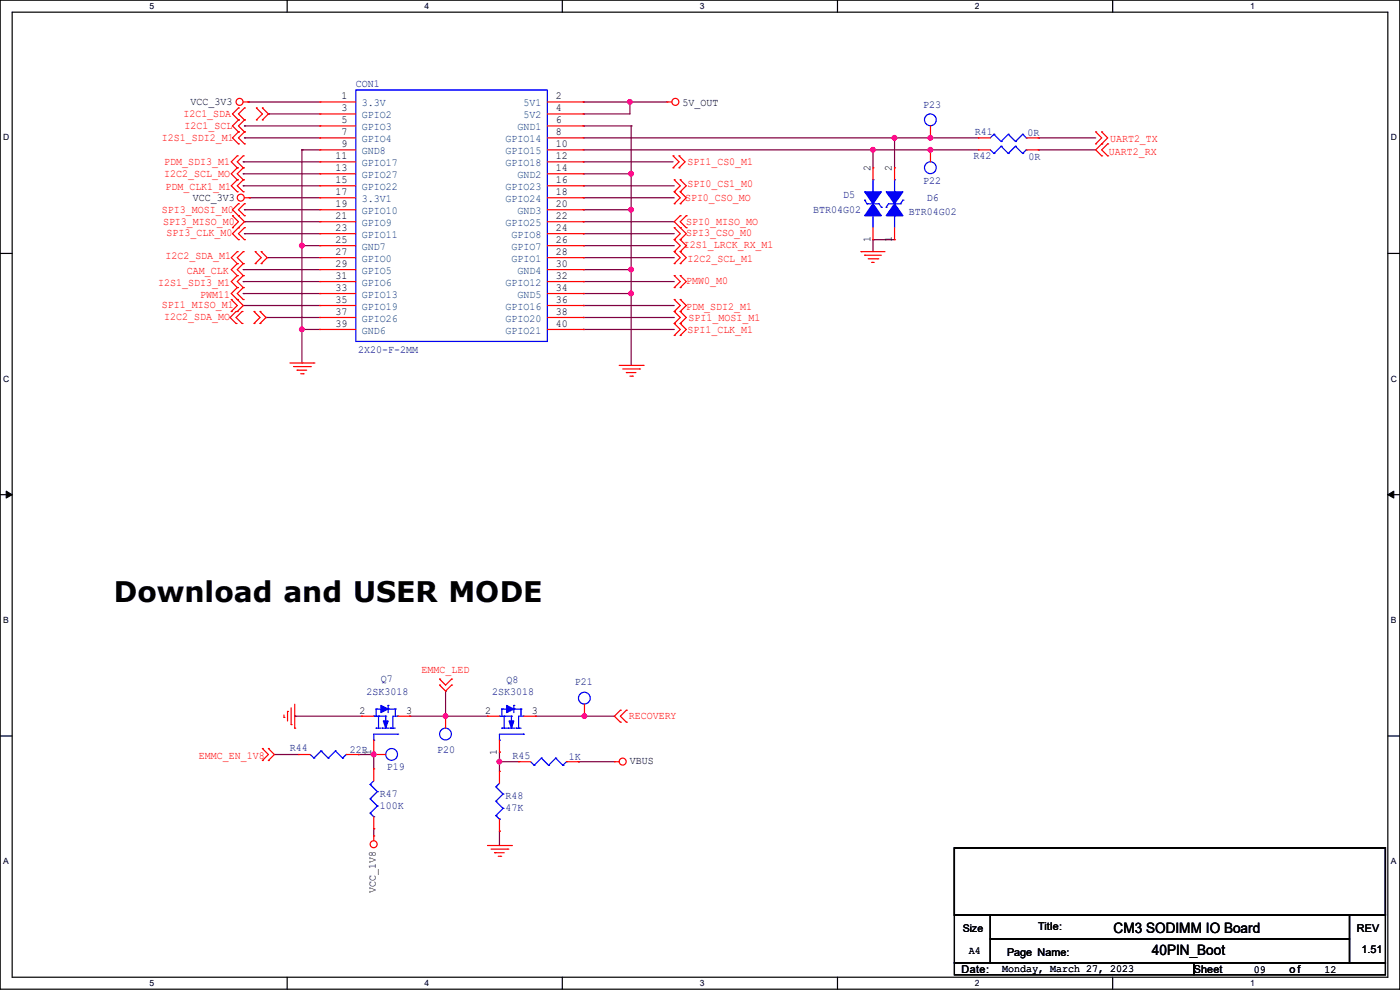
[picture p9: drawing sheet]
<svg xmlns="http://www.w3.org/2000/svg" width="297mm" height="210mm" viewBox="0 0 297 210" stroke-linecap="round" stroke-linejoin="round" font-family="sans-serif">
<path d="M0 0h297v209.8h-297zM2.6 2.6h291.8v204.7h-291.8z" fill="none" stroke="#000" stroke-width=".25"/>
<g fill="#fff">
<path d="M31.7 .3h1v2h-1z"/>
<path d="M31.7 207.6h1v1.9h-1z"/>
</g>
<path d="M60.9 0v2.6M60.9 207.3v2.5" fill="none" stroke="#000" stroke-width=".25"/>
<g fill="#fff">
<path d="M90.1 .3h1v2h-1z"/>
<path d="M90.1 207.6h1v1.9h-1z"/>
</g>
<path d="M119.3 0v2.6M119.3 207.3v2.5" fill="none" stroke="#000" stroke-width=".25"/>
<g fill="#fff">
<path d="M148.5 .3h.9v2h-.9z"/>
<path d="M148.5 207.6h.9v1.9h-.9z"/>
</g>
<path d="M177.7 0v2.6M177.7 207.3v2.5" fill="none" stroke="#000" stroke-width=".25"/>
<g fill="#fff">
<path d="M206.8 .3h1v2h-1z"/>
<path d="M206.8 207.6h1v1.9h-1z"/>
</g>
<path d="M236.1 0v2.6M236.1 207.3v2.5" fill="none" stroke="#000" stroke-width=".25"/>
<g fill="#fff">
<path d="M265.2 .3h1v2h-1z"/>
<path d="M265.2 207.6h1v1.9h-1z"/>
<path d="M.7 28.2h1.2v1.9h-1.2z"/>
<path d="M295.1 28.2h1.2v1.9h-1.2z"/>
<path d="M.7 79.3h1.2v2h-1.2z"/>
<path d="M295.1 79.3h1.2v2h-1.2z"/>
</g>
<path d="M0 53.8h2.6M294.4 53.8h2.6" fill="none" stroke="#000" stroke-width=".25"/>
<g fill="#fff">
<path d="M.7 130.5h1.2v2h-1.2z"/>
<path d="M295.1 130.5h1.1v2h-1.1z"/>
</g>
<path d="M0 104.9h2.6M294.4 104.9h2.6" fill="none" stroke="#000" stroke-width=".25"/>
<path d="M1.3 104.2l1.3 .7-1.3 .8zM294.4 104.9l1.3-.7v1.5z" fill="#000" stroke="#000" stroke-width=".21"/>
<g fill="#fff">
<path d="M.7 181.7h1.2v2h-1.2z"/>
<path d="M295.1 181.7h1.1v2h-1.1z"/>
</g>
<path d="M0 156.1h2.6M294.4 156.1h2.6M202.5 179.9h91.4v14.2h-91.4zM202.5 194.1h7.6v10.2h-7.6zM210.1 194.1h76.2v5.1h-76.2zM210.1 199.2h76.2v5.1h-76.2zM286.3 194.1h7.6v10.2h-7.6zM202.5 204.3h50.8v2.5h-50.8zM253.3 204.3h40.6v2.5h-40.6z" fill="none" stroke="#000" stroke-width=".25"/>
<g fill="none" stroke="#800040" stroke-width=".25">
<path d="M51.6 36.9h.1M51.6 39.4h.1M51.6 34.3h.1M51.6 36.9h16.3M51.6 39.4h16.3M51.6 34.3h16.3M51.9 26.7h.1M51.9 29.3h.1M51.9 26.7h16M51.9 29.3h16M52.6 21.6h.1M52.6 21.6h15.3"/>
<path d="M56.9 24.2h.1M56.9 24.2h11M64.1 31.8h.1M64.1 31.8h3.8M64.1 31.8v45.2M123.7 26.7h.1M123.7 36.9h.1M123.7 21.6h.1M123.7 34.3h.1M123.7 24.2h.1M123.7 39.4h.1M123.7 26.7h10.2"/>
<path d="M123.7 36.9h10.2M123.7 21.6h17.8M123.7 31.8h83.9M123.7 39.4h19.3M123.7 34.3h19.1M123.7 29.3h83.9M133.6 21.6h.1M133.6 21.6v2.6h-9.9M133.9 26.7h.1M133.9 36.9h.1M133.9 26.7v50.8M185.2 31.8h.1"/>
<path d="M185.2 31.8v3.8M189.8 29.3h.1M189.8 29.3v6.3M197.4 31.8h.1M197.4 29.3h.1M220.3 31.8h.1M220.3 29.3h.1M220.3 31.8h12.2M220.3 29.3h12.2M51.6 57.2h.1M51.6 59.7h.1M51.6 57.2h16.3"/>
<path d="M51.6 59.7h16.3M51.9 49.6h.1M51.9 44.5h.1M51.9 47h.1M51.9 44.5h16M51.9 49.6h16M51.9 47h16M52.9 42h.1M52.9 42h15M56.7 54.7h.1M56.7 54.7h11.2M64.1 52.1h.1"/>
<path d="M64.1 52.1h3.8M123.7 57.2h.1M123.7 44.5h.1M123.7 49.6h.1M123.7 59.7h.1M123.7 52.1h.1M123.7 42h.1M123.7 47h.1M123.7 54.7h.1M123.7 57.2h10.2M123.7 44.5h10.2M123.7 52.1h19.3"/>
<path d="M123.7 59.7h19.3M123.7 49.6h19.3M123.7 47h19.3M123.7 42h19.3M123.7 54.7h19.3M133.9 57.2h.1M133.9 44.5h.1M185.2 50.8h.1M185.2 50.8v2.6M185.2 50.8h4.6M51.6 64.8h.1M51.6 62.3h.1"/>
<path d="M51.6 62.3h16.3M51.6 64.8h16.3M56.4 67.4h.1M56.4 67.4h11.5M64.1 69.9h.1M64.1 77h.1M64.1 69.9h3.8M123.7 62.3h.1M123.7 69.9h.1M123.7 67.4h.1M123.7 64.8h.1M123.7 62.3h10.2"/>
<path d="M123.7 69.9h19.3M123.7 64.8h19.3M123.7 67.4h19.3M133.9 62.3h.1M62.5 151.9h.1M62.5 151.9h14.3M79.3 159.6h.1M79.3 159.6v3.5M86.9 151.9h.1M86.9 151.9h16.5M94.5 146.6h.1M94.5 151.9h.1"/>
<path d="M94.5 146.6v5.3M106 159.6h.1M106 159.6v4M113.6 151.9h.1M113.6 151.9h16.7M124 151.9h.1M58.2 160.1h.1M58.2 160.1h5.1M76 160.1h.1M76 160.1h3.3M79.3 175.8h.1M79.3 160.1h.1"/>
<path d="M79.3 175.8v1.5M106 161.6h.1M106 176.3h.1M106 161.6h4M106 176.3v3.1M122.7 161.6h.1M122.7 161.6h7.6"/>
</g>
<g fill="#f0f" stroke="#f0f" stroke-width=".25">
<circle cx="133.9" cy="36.9" r=".49"/>
<circle cx="133.9" cy="62.3" r=".49"/>
<circle cx="133.9" cy="57.2" r=".49"/>
<circle cx="133.9" cy="44.5" r=".49"/>
<circle cx="133.6" cy="21.6" r=".49"/>
<circle cx="64" cy="69.9" r=".49"/>
<circle cx="64" cy="52.1" r=".49"/>
<circle cx="189.8" cy="29.2" r=".49"/>
<circle cx="185.2" cy="31.8" r=".49"/>
<circle cx="124" cy="151.9" r=".49"/>
<circle cx="105.9" cy="161.6" r=".49"/>
<circle cx="79.3" cy="160" r=".49"/>
<circle cx="94.5" cy="151.9" r=".49"/>
<circle cx="197.4" cy="31.8" r=".49"/>
<circle cx="197.4" cy="29.2" r=".49"/>
</g>
<g fill="none" stroke="#f00" stroke-width=".25">
<path d="M50.3 35.6h.1M50.3 33.1h.1M50.3 38.1h.1M50.3 33.1l-1.2 1.2 1.2 1.3M50.3 35.6l-1.2 1.3 1.2 1.2M50.3 38.1l-1.2 1.3 1.2 1.3M50.6 25.4h.1M50.6 28h.1M50.6 30.5h.1M50.6 22.9h.1M50.6 25.4l-1.3 1.3 1.3 1.3M50.6 28l-1.3 1.3 1.3 1.2"/>
<path d="M50.6 22.9l-1.3 1.3 1.3 1.2M51.6 35.6h.1M51.6 33.1h.1M51.6 38.1h.1M51.6 21.6h1M51.6 33.1l-1.3 1.2 1.3 1.3M51.6 35.6l-1.3 1.3 1.3 1.2M51.6 38.1l-1.3 1.3 1.3 1.3M51.9 25.4h.1M51.9 28h.1M51.9 30.5h.1M51.9 22.9h.1"/>
<path d="M51.9 25.4l-1.3 1.3 1.3 1.3M51.9 28l-1.3 1.3 1.3 1.2M51.9 22.9l-1.3 1.3 1.3 1.2M52.6 21.6h.1M54.4 25.4h.1M54.4 22.9h.1M54.4 22.9l1.3 1.3-1.3 1.2M55.7 22.9h.1M55.7 25.4h.1M55.7 22.9l1.2 1.3-1.2 1.2M67.9 21.6h.1M67.9 24.2h.1"/>
<path d="M67.9 26.7h.1M67.9 29.3h.1M67.9 31.8h.1M67.9 34.3h.1M67.9 36.9h.1M67.9 39.4h.1M67.9 21.6h7.6M67.9 31.8h7.6M67.9 24.2h7.6M67.9 26.7h7.6M67.9 29.3h7.6M67.9 34.3h7.6"/>
<path d="M67.9 36.9h7.6M67.9 39.4h7.6M116.1 21.6h7.6M116.1 31.8h7.6M116.1 24.2h7.6M116.1 26.7h7.6M116.1 29.3h7.6M116.1 34.3h7.6M116.1 36.9h7.6M116.1 39.4h7.6M123.7 21.6h.1M123.7 24.2h.1"/>
<path d="M123.7 26.7h.1M123.7 29.3h.1M123.7 31.8h.1M123.7 34.3h.1M123.7 36.9h.1M123.7 39.4h.1M141.5 21.6h.1M141.5 21.6h1M142.8 35.6h.1M142.8 33.1h.1M142.8 33.1l1.3 1.2-1.3 1.3M143 38.1h.1"/>
<path d="M143 38.1l1.3 1.3-1.3 1.3M144.1 35.6h.1M144.1 33.1h.1M144.1 33.1l1.2 1.2-1.2 1.3M144.3 38.1h.1M144.3 38.1l1.3 1.3-1.3 1.3M185.2 35.6h.1M185.2 35.6v2.5M189.8 35.6h.1M189.8 35.6v2.5M197.4 31.8h.1M197.4 29.3h.1"/>
<path d="M197.4 26.7v2.6M197.4 31.8v2.5M207.6 31.8h.1M207.6 29.3h.1M207.6 31.8h2.5M207.6 29.3h2.5M217.7 31.8h2.6M217.7 29.3h2.6M220.3 31.8h.1M220.3 29.3h.1M232.5 30.5h.1M232.5 28h.1"/>
<path d="M232.5 28l1.2 1.3-1.2 1.2M233.7 30.5h.1M233.7 28h.1M233.7 33.1h.1M233.7 28l1.3 1.3-2.5 2.5 1.2 1.3M235 33.1h.1M235 30.5h.1M235 30.5l-1.3 1.3 1.3 1.3M49.3 48.3h.1M49.3 45.8h.1M49.3 45.8l1.3 1.2-1.3 1.3M50.3 58.5h.1"/>
<path d="M50.3 55.9h.1M50.3 53.4h.1M50.3 40.7h.1M50.3 55.9l-1.2 1.3 1.2 1.3M50.3 58.5l-1.2 1.2 1.2 1.3M50.3 53.4l-1.2 1.3 1.2 1.2M50.6 50.8h.1M50.6 48.3h.1M50.6 45.8h.1M50.6 43.2h.1M50.6 43.2l-1.3 1.3 2.6 2.5-2.6 2.6 1.3 1.2M51.6 58.5h.1"/>
<path d="M51.6 55.9h.1M51.6 53.4h.1M51.6 40.7h.1M51.6 55.9l-1.3 1.3 1.3 1.3M51.6 58.5l-1.3 1.2 1.3 1.3M51.6 53.4l-1.3 1.3 1.3 1.2M51.9 50.8h.1M51.9 48.3h.1M51.9 45.8h.1M51.9 43.2h.1M51.9 42h1M51.9 48.3l-1.3 1.3 1.3 1.2"/>
<path d="M51.9 43.2l-1.3 1.3 1.3 1.3M52.9 42h.1M54.1 55.9h.1M54.1 53.4h.1M54.1 53.4l1.3 1.3-1.3 1.2M55.4 53.4h.1M55.4 55.9h.1M55.4 53.4l1.3 1.3-1.3 1.2M67.9 42h.1M67.9 44.5h.1M67.9 47h.1M67.9 49.6h.1"/>
<path d="M67.9 52.1h.1M67.9 54.7h.1M67.9 57.2h.1M67.9 59.7h.1M67.9 42h7.6M67.9 44.5h7.6M67.9 47h7.6M67.9 49.6h7.6M67.9 52.1h7.6M67.9 54.7h7.6M67.9 57.2h7.6M67.9 59.7h7.6"/>
<path d="M116.1 42h7.6M116.1 44.5h7.6M116.1 47h7.6M116.1 49.6h7.6M116.1 52.1h7.6M116.1 54.7h7.6M116.1 57.2h7.6M116.1 59.7h7.6M123.7 42h.1M123.7 44.5h.1M123.7 47h.1M123.7 49.6h.1"/>
<path d="M123.7 52.1h.1M123.7 54.7h.1M123.7 57.2h.1M123.7 59.7h.1M143 40.7h.1M143 43.2h.1M143 50.8h.1M143 48.3h.1M143 53.4h.1M143 58.5h.1M143 55.9h.1M143 40.7l1.3 1.3-1.3 1.2"/>
<path d="M143 48.3l1.3 1.3-1.3 1.2M143 50.8l1.3 1.3-1.3 1.3M143 58.5l1.3 1.2-1.3 1.3M143 53.4l1.3 1.3-1.3 1.2M144.3 40.7h.1M144.3 43.2h.1M144.3 50.8h.1M144.3 48.3h.1M144.3 53.4h.1M144.3 58.5h.1M144.3 55.9h.1M144.3 45.8h.1"/>
<path d="M144.3 40.7l1.3 1.3-1.3 1.2M144.3 45.8l-1.3 1.2 2.6 2.6-1.3 1.2M144.3 50.8l1.3 1.3-1.3 1.3M144.3 58.5l1.3 1.2-1.3 1.3M144.3 53.4l1.3 1.3-1.3 1.2M145.6 48.3h.1M145.6 45.8h.1M145.6 45.8l-1.3 1.2 1.3 1.3M182.7 53.4h.1M182.7 53.4h5M183.4 54.1h.1M183.4 54.1h3.6"/>
<path d="M184.2 54.9h2M185 55.7h.1M185 55.7h.5M185.2 50.8h.1M185.2 48.3v2.5M186.2 54.9h.1M189.8 50.8h.1M189.8 48.3v2.5M49.1 66.1h.1M49.1 63.5h.1M49.1 63.5l1.2 1.3-1.2 1.3M50.1 68.6h.1"/>
<path d="M50.1 66.1h.1M50.1 66.1l-1.3 1.3 1.3 1.2M50.3 61h.1M50.3 63.5h.1M50.3 66.1h.1M50.3 61l-1.2 1.3 2.5 2.5-1.3 1.3M51.4 68.6h.1M51.4 66.1h.1M51.4 66.1l-1.3 1.3 1.3 1.2M51.6 61h.1M51.6 63.5h.1M51.6 61l-1.3 1.3 1.3 1.2"/>
<path d="M53.9 68.6h.1M53.9 66.1h.1M53.9 66.1l1.3 1.3-1.3 1.2M55.2 66.1h.1M55.2 68.6h.1M55.2 66.1l1.2 1.3-1.2 1.2M61.5 77h5.1M62.3 77.8h3.5M63 78.5h.1M63 78.5h2.1M63.8 79.3h.5M64.3 79.3h.1"/>
<path d="M65.8 77.8h.1M66.6 77h.1M67.9 62.3h.1M67.9 64.8h.1M67.9 67.4h.1M67.9 69.9h.1M67.9 62.3h7.6M67.9 64.8h7.6M67.9 67.4h7.6M67.9 69.9h7.6M116.1 62.3h7.6M116.1 64.8h7.6"/>
<path d="M116.1 67.4h7.6M116.1 69.9h7.6M123.7 62.3h.1M123.7 64.8h.1M123.7 67.4h.1M123.7 69.9h.1M131.4 77.5h5M132.1 78.3h3.6M132.9 79h.1M132.9 79h2M133.6 79.8h.6M134.2 79.8h.1"/>
<path d="M135.7 78.3h.1M136.4 77.5h.1M143 61h.1M143 66.1h.1M143 63.5h.1M143 68.6h.1M143 71.2h.1M143 63.5l1.3 1.3-1.3 1.3M143 66.1l1.3 1.3-1.3 1.2M143 68.6l1.3 1.3-1.3 1.3M144.3 61h.1M144.3 66.1h.1"/>
<path d="M144.3 63.5h.1M144.3 68.6h.1M144.3 71.2h.1M144.3 63.5l1.3 1.3-1.3 1.3M144.3 66.1l1.3 1.3-1.3 1.2M144.3 68.6l1.3 1.3-1.3 1.3M55.7 158.8h.1M55.7 158.8l1.2 1.3-1.2 1.2M56.9 158.8h.1M56.9 158.8l1.3 1.3-1.3 1.2M60.2 152.2h.1M60.2 151.7v.5"/>
<path d="M61 150.9h.1M61 150.9v2.1M61.8 153.7h.1M61.8 150.2v3.5M62.5 154.5h.1M62.5 149.4v5.1M76.8 151.9h.1M76.8 151.9h2.5M79.3 159.6h.1M79.3 157v2.6M84.4 151.9h2.5M86.9 151.9h.1"/>
<path d="M93.3 145.3h.1M93.3 144.1h.1M93.3 145.3l1.2 1.3 1.3-1.3M93.3 144.1l1.2 1.2 1.3-1.2M94.5 151.9h.1M94.5 151.9v2.6M95.8 145.3h.1M95.8 144.1h.1M103.4 151.9h.1M103.4 151.9h2.6M106 159.6h.1M106 157v2.6"/>
<path d="M111 151.9h2.6M113.6 151.9h.1M124 151.9h.1M124 149.4v2.5M131.6 150.7h.1M131.6 153.2h.1M131.6 150.7l-1.3 1.2 1.3 1.3M132.9 153.2h.1M132.9 150.7h.1M132.9 150.7l-1.3 1.2 1.3 1.3M55.7 161.3h.1M56.9 161.3h.1"/>
<path d="M63.3 160.1h.1M63.3 160.1h2.5M73.4 160.1h2.6M76 160.1h.1M79.3 177.3h.1M79.3 163.1h.1M79.3 175.8h.1M79.3 160.1h.1M79.3 163.1v2.6M79.3 173.3v2.5M79.3 177.3v1.1M79.3 160.1h2.5"/>
<path d="M103.4 179.4h5.1M106 163.6h.1M106 176.3h.1M106 163.6v2.6M106 173.8v2.5M108.5 179.4h.1M110 161.6h.1M110 161.6h2.6M120.2 161.6h2.5M122.7 161.6h.1M130.3 161.6h.1M130.3 161.6h1.1"/>
<path d="M104.2 180.1h3.5M104.9 180.9h.1M104.9 180.9h2.1M105.7 181.7h.5M106.2 181.7h.1M107.7 180.1h.1"/>
<circle cx="50.8" cy="21.6" r=".74"/>
<circle cx="143.3" cy="21.6" r=".74"/>
<circle cx="51.1" cy="41.9" r=".74"/>
<circle cx="79.3" cy="179.1" r=".74"/>
<circle cx="132.1" cy="161.6" r=".74"/>
</g>
<g fill="none" stroke="#00f" stroke-width=".25">
<path d="M75.5 19.1h40.6v53.3h-40.6zM185.2 38.1h.1M185.2 38.1v2.6M189.8 38.1h.1M189.8 38.1v2.6M210.1 31.8l.8 .8M210.9 32.6h.1M210.9 28.5h.1M210.9 28.5l-.8 .8M210.9 28.5l1.5 1.5M212.4 31h.1M212.4 30h.1"/>
<path d="M212.4 31l-1.5 1.6M212.4 31l1.5 1.6M213.9 32.6h.1M213.9 28.5h.1M213.9 28.5l-1.5 1.5M213.9 28.5l1.5 1.5M215.4 31h.1M215.4 30h.1M215.4 31l-1.5 1.6M215.4 31l1.6 1.6M217 32.6h.1M217 28.5h.1"/>
<path d="M217 28.5l-1.6 1.5M217 28.5l.7 .8M217.7 31.8h.1M217.7 29.3h.1M217.7 31.8l-.7 .8M183.4 42.5h.1M183.4 42.5l.5 .7M183.9 43.2h.1M183.9 43.2h2.6l.5 .8M185.2 45.8h.1M185.2 45.8v2.5M187 44h.1"/>
<path d="M188 44h.1M189.8 45.8h.1M189.8 45.8v2.5M191.1 43.2h.1M191.1 43.2h-2.6l-.5 .8M191.6 42.5h.1M191.6 42.5l-.5 .7M68.1 159.3h.1M68.1 159.3l-1.5 1.5M68.1 159.3l1.5 1.5M71.2 159.3h.1M71.2 159.3l-1.6 1.5"/>
<path d="M71.2 159.3l1.5 1.5M79.3 151.9h.1M79.3 157h.1M79.3 151.9h2.5M79.8 154.5h.1M79.8 150.4h.1M79.8 151.9h.1M79.8 154.5h1M79.8 150.4h1M79.8 150.4v1.5M80.3 151.9h.1M80.3 151.9v2.6"/>
<path d="M81.1 154.5h.1M81.1 154.5h1.5M81.8 151.9h.1M81.8 151.9v2.6M82.3 150.4h.1M82.3 149.6h.1M82.3 150.4h1.6M82.3 149.6v1.6M82.8 154.5h.1M82.8 154.5h1.1M83.4 154.5h.1M83.9 150.4h.1"/>
<path d="M83.9 150.4v1.5M84.4 155.7h.1M84.4 151.9h.1M84.4 151.9h-1v2.6M84.4 155.7h-5.1v1.3M106 151.9h.1M106 157h.1M106 151.9h2.5M106.5 154.5h.1M106.5 150.4h.1M106.5 151.9h.1M106.5 154.5h1"/>
<path d="M106.5 150.4h1M106.5 150.4v1.5M107 151.9h.1M107 151.9v2.6M107.7 154.5h.1M107.7 154.5h1.6M108.5 151.9h.1M108.5 151.9v2.6M109 150.4h.1M109 149.6h.1M109 150.4h1.5M109 149.6v1.6"/>
<path d="M109.5 154.5h.1M109.5 154.5h1M110 154.5h.1M110.5 150.4h.1M110.5 150.4v1.5M111 155.7h.1M111 151.9h.1M111 151.9h-1v2.6M111 155.7h-5v1.3M65.8 160.1l.8 .7M66.6 160.8h.1M69.6 160.8h.1"/>
<path d="M72.7 160.8h.1M73.4 160.1h.1M73.4 160.1l-.7 .7M78.5 166.4h.1M78.5 169.5h.1M78.5 172.5h.1M78.5 166.4l1.6 1.5M78.5 169.5l1.6 1.5M78.5 172.5l.8 .8M79.3 173.3h.1M79.3 165.7l-.8 .7M80.1 167.9h.1"/>
<path d="M80.1 171h.1M80.1 167.9l-1.6 1.6M80.1 171l-1.6 1.5M105.2 166.9h.1M105.2 170h.1M105.2 173h.1M105.2 166.9l1.5 1.5M105.2 170l1.5 1.5M105.2 173l.8 .8M106 173.8h.1M106 166.2l-.8 .7M106.7 168.4h.1"/>
<path d="M106.7 171.5h.1M106.7 168.4l-1.5 1.6M106.7 171.5l-1.5 1.5M112.6 161.6l.7 .7M113.3 162.3h.1M114.9 160.8h.1M114.9 160.8l-1.6 1.5M114.9 160.8l1.5 1.5M116.4 162.3h.1M117.9 160.8h.1M117.9 160.8l-1.5 1.5M117.9 160.8l1.5 1.5"/>
<path d="M119.4 162.3h.1M120.2 161.6h.1M120.2 161.6l-.8 .7"/>
<circle cx="197.4" cy="35.6" r="1.25"/>
<circle cx="197.4" cy="25.4" r="1.25"/>
<circle cx="94.5" cy="155.7" r="1.25"/>
<circle cx="124" cy="148.1" r="1.25"/>
<circle cx="83.1" cy="160" r="1.25"/>
</g>
<g fill="#00f" stroke="#00f" stroke-width=".25">
<path d="M81.3 153h1l-.5 1.5z"/>
<path d="M80.8 149.6l1.5 .8-1.5 .8z"/>
<path d="M108 153h1l-.5 1.5z"/>
<path d="M107.5 149.6l1.5 .8-1.5 .8z"/>
<path d="M189.8 43.2l1.8 2.6h-3.6z" fill-rule="evenodd"/>
<path d="M188 40.7h3.6l-1.8 2.5z" fill-rule="evenodd"/>
<path d="M185.2 43.2l1.8 2.6h-3.6z" fill-rule="evenodd"/>
<path d="M183.4 40.7h3.6l-1.8 2.5z" fill-rule="evenodd"/>
</g>
<text font-size="6" x="24.2" y="127.7">Download and USER MODE</text>
<g font-size="3">
<text x="236.3" y="197.9">CM3 SODIMM IO Board</text>
<text x="244.4" y="202.7">40PIN_Boot</text>
</g>
<g font-size="2.3">
<text x="40.4" y="22.2">VCC_3V3</text>
<text x="72.4" y="21.1">1</text>
<text x="72.4" y="23.6">3</text>
<text x="117.9" y="21.1">2</text>
<text x="117.9" y="23.6">4</text>
<text x="144.8" y="22.5">5V_OUT</text>
<text x="72.4" y="26.2">5</text>
<text x="72.4" y="28.7">7</text>
<text x="117.9" y="26.2">6</text>
<text x="117.9" y="28.7">8</text>
<text x="71.2" y="33.8">11</text>
<text x="72.4" y="31.2">9</text>
<text x="117.9" y="31.2">10</text>
<text x="117.9" y="33.8">12</text>
<text x="71.2" y="36.3">13</text>
<text x="71.2" y="38.9">15</text>
<text x="71.2" y="41.4">17</text>
<text x="117.9" y="36.3">14</text>
<text x="117.9" y="38.9">16</text>
<text x="117.9" y="41.4">18</text>
<text x="184.7" y="36.4" transform="rotate(-90 184.7 36.4)">2</text>
<text x="189.2" y="36.4" transform="rotate(-90 189.2 36.4)">2</text>
<text x="40.9" y="42.5">VCC_3V3</text>
<text x="71.2" y="43.9">19</text>
<text x="71.2" y="46.5">21</text>
<text x="117.9" y="43.9">20</text>
<text x="117.9" y="46.5">22</text>
<text x="71.2" y="49">23</text>
<text x="71.2" y="51.6">25</text>
<text x="117.9" y="49">24</text>
<text x="117.9" y="51.6">26</text>
<text x="184.7" y="51.4" transform="rotate(-90 184.7 51.4)">1</text>
<text x="189.2" y="51.4" transform="rotate(-90 189.2 51.4)">1</text>
<text x="71.2" y="54.1">27</text>
<text x="71.2" y="56.6">29</text>
<text x="71.2" y="59.2">31</text>
<text x="117.9" y="54.1">28</text>
<text x="117.9" y="56.6">30</text>
<text x="117.9" y="59.2">32</text>
<text x="71.2" y="61.7">33</text>
<text x="71.2" y="64.3">35</text>
<text x="117.9" y="61.7">34</text>
<text x="117.9" y="64.3">36</text>
<text x="71.2" y="66.8">37</text>
<text x="71.2" y="69.3">39</text>
<text x="117.9" y="66.8">38</text>
<text x="117.9" y="69.3">40</text>
<text x="76.2" y="151.4">2</text>
<text x="86.1" y="151.4">3</text>
<text x="102.9" y="151.4">2</text>
<text x="112.8" y="151.4">3</text>
<text x="78.7" y="160.1" transform="rotate(-90 78.7 160.1)">1</text>
<text x="105.4" y="160.1" transform="rotate(-90 105.4 160.1)">1</text>
<text x="133.6" y="162.2">VBUS</text>
<text x="79.7" y="189.5" transform="rotate(-90 79.7 189.5)">VCC_1V8</text>
<text x="220.3" y="197.2">Title:</text>
<text x="287.8" y="197.7">REV</text>
<text x="205.5" y="202.3">A4</text>
<text x="213.7" y="202.8">Page Name:</text>
<text x="288.8" y="202.3">1.51</text>
<text x="204" y="206.3">Date:</text>
<text x="212.6" y="206.1">Monday, March 27, 2023</text>
<text x="253.3" y="206.3">Sheet</text>
<text x="266" y="206.4">09</text>
<text x="273.6" y="206.3">of</text>
<text x="281" y="206.4">12</text>
</g>
<g font-size="2.3" fill="#000080">
<text x="75.5" y="18.4">CON1</text>
<text x="195.9" y="23">P23</text>
<text x="206.8" y="28.6">R41</text>
<text x="218" y="28.8">0R</text>
<text x="206.5" y="33.7">R42</text>
<text x="218.2" y="33.9">0R</text>
<text x="195.9" y="39">P22</text>
<text x="172.5" y="45.1">BTR04G02</text>
<text x="178.9" y="42">D5</text>
<text x="192.8" y="45.6">BTR04G02</text>
<text x="196.6" y="42.5">D6</text>
<text x="76" y="74.8">2X20-F-2MM</text>
<text x="77.8" y="147.4">2SK3018</text>
<text x="80.8" y="144.7">Q7</text>
<text x="104.4" y="147.4">2SK3018</text>
<text x="107.5" y="144.9">Q8</text>
<text x="122" y="145.4">P21</text>
<text x="61.5" y="159.4">R44</text>
<text x="74.2" y="159.6">22R</text>
<text x="92.8" y="159.6">P20</text>
<text x="108.8" y="160.9">R45</text>
<text x="120.7" y="161.2">1K</text>
<text x="82.1" y="163.4">P19</text>
<text x="80.6" y="169">R47</text>
<text x="80.6" y="171.6">100K</text>
<text x="107.2" y="169.5">R48</text>
<text x="107.2" y="172.1">47K</text>
</g>
<g font-size="2.3" fill="#004080">
<text x="76.8" y="22.6">3.3V</text>
<text x="111" y="22.6">5V1</text>
<text x="76.8" y="25.1">GPIO2</text>
<text x="76.8" y="27.6">GPIO3</text>
<text x="109.8" y="27.6">GND1</text>
<text x="111" y="25.1">5V2</text>
<text x="76.8" y="30.2">GPIO4</text>
<text x="76.8" y="32.7">GND8</text>
<text x="76.8" y="35.3">GPIO17</text>
<text x="107.2" y="30.2">GPIO14</text>
<text x="107.2" y="32.7">GPIO15</text>
<text x="107.2" y="35.3">GPIO18</text>
<text x="76.8" y="37.8">GPIO27</text>
<text x="76.8" y="40.3">GPIO22</text>
<text x="107.2" y="40.3">GPIO23</text>
<text x="109.8" y="37.8">GND2</text>
<text x="76.8" y="42.9">3.3V1</text>
<text x="76.8" y="45.4">GPIO10</text>
<text x="76.8" y="48">GPIO9</text>
<text x="107.2" y="42.9">GPIO24</text>
<text x="107.2" y="48">GPIO25</text>
<text x="109.8" y="45.4">GND3</text>
<text x="76.8" y="50.5">GPIO11</text>
<text x="76.8" y="53">GND7</text>
<text x="108.5" y="50.5">GPIO8</text>
<text x="108.5" y="53">GPIO7</text>
<text x="76.8" y="55.6">GPIO0</text>
<text x="76.8" y="58.1">GPIO5</text>
<text x="108.5" y="55.6">GPIO1</text>
<text x="109.8" y="58.1">GND4</text>
<text x="76.8" y="60.7">GPIO6</text>
<text x="76.8" y="63.2">GPIO13</text>
<text x="76.8" y="65.7">GPIO19</text>
<text x="107.2" y="60.7">GPIO12</text>
<text x="107.2" y="65.7">GPIO16</text>
<text x="109.8" y="63.2">GND5</text>
<text x="76.8" y="68.3">GPIO26</text>
<text x="76.8" y="70.8">GND6</text>
<text x="107.2" y="68.3">GPIO20</text>
<text x="107.2" y="70.8">GPIO21</text>
</g>
<g font-size="2.3" fill="#f00">
<text x="34.3" y="29.8">I2S1_SDI2_M1</text>
<text x="38.9" y="24.8">I2C1_SDA</text>
<text x="39.2" y="27.3">I2C1_SCL</text>
<text x="34.8" y="34.9">PDM_SDI3_M1</text>
<text x="145.8" y="34.9">SPI1_CS0_M1</text>
<text x="235.2" y="32.9">UART2_RX</text>
<text x="235.5" y="30.1">UART2_TX</text>
<text x="34.8" y="37.5">I2C2_SCL_MO</text>
<text x="35.1" y="40.3">PDM_CLK1_M1</text>
<text x="145.8" y="39.8">SPI0_CS1_M0</text>
<text x="34.3" y="45.1">SPI3_MOSI_M0</text>
<text x="34.6" y="47.6">SPI3_MISO_M0</text>
<text x="145.3" y="42.5">SPI0_CSO_MO</text>
<text x="145.6" y="47.6">SPI0_MISO_MO</text>
<text x="35.3" y="50.2">SPI3_CLK_M0</text>
<text x="145.1" y="52.7">I2S1_LRCK_RX_M1</text>
<text x="145.6" y="50.2">SPI3_CSO_M0</text>
<text x="35.1" y="55">I2C2_SDA_M1</text>
<text x="39.7" y="58">CAM_CLK</text>
<text x="145.8" y="55.5">I2C2_SCL_M1</text>
<text x="33.6" y="60.6">I2S1_SDI3_M1</text>
<text x="34.3" y="65.4">SPI1_MISO_M1</text>
<text x="42.5" y="63.1">PWM11</text>
<text x="145.6" y="60.3">PMW0_M0</text>
<text x="145.6" y="65.7">PDM_SDI2_M1</text>
<text x="34.8" y="67.9">I2C2_SDA_MO</text>
<text x="145.8" y="70.7">SPI1_CLK_M1</text>
<text x="146.1" y="68.2">SPI1_MOSI_M1</text>
<text x="89.5" y="142.9">EMMC_LED</text>
<text x="133.4" y="152.5">RECOVERY</text>
<text x="42.2" y="160.9">EMMC_EN_1V8</text>
</g>
<text font-size="2.2" x="204.3" y="197.7">Size</text>
<g font-size="1.8">
<text x="31.7" y="1.9">5</text>
<text x="90.1" y="1.9">4</text>
<text x="148.5" y="1.9">3</text>
<text x="206.8" y="1.9">2</text>
<text x="265.2" y="1.9">1</text>
<text x=".7" y="29.8">D</text>
<text x="295.1" y="29.8">D</text>
<text x=".7" y="80.9">C</text>
<text x="295.1" y="80.9">C</text>
<text x=".7" y="132.1">B</text>
<text x="295.1" y="132.1">B</text>
<text x=".7" y="183.3">A</text>
<text x="295.1" y="183.3">A</text>
<text x="31.7" y="209.2">5</text>
<text x="90.1" y="209.2">4</text>
<text x="148.5" y="209.2">3</text>
<text x="206.8" y="209.2">2</text>
<text x="265.2" y="209.2">1</text>
</g>
</svg>
